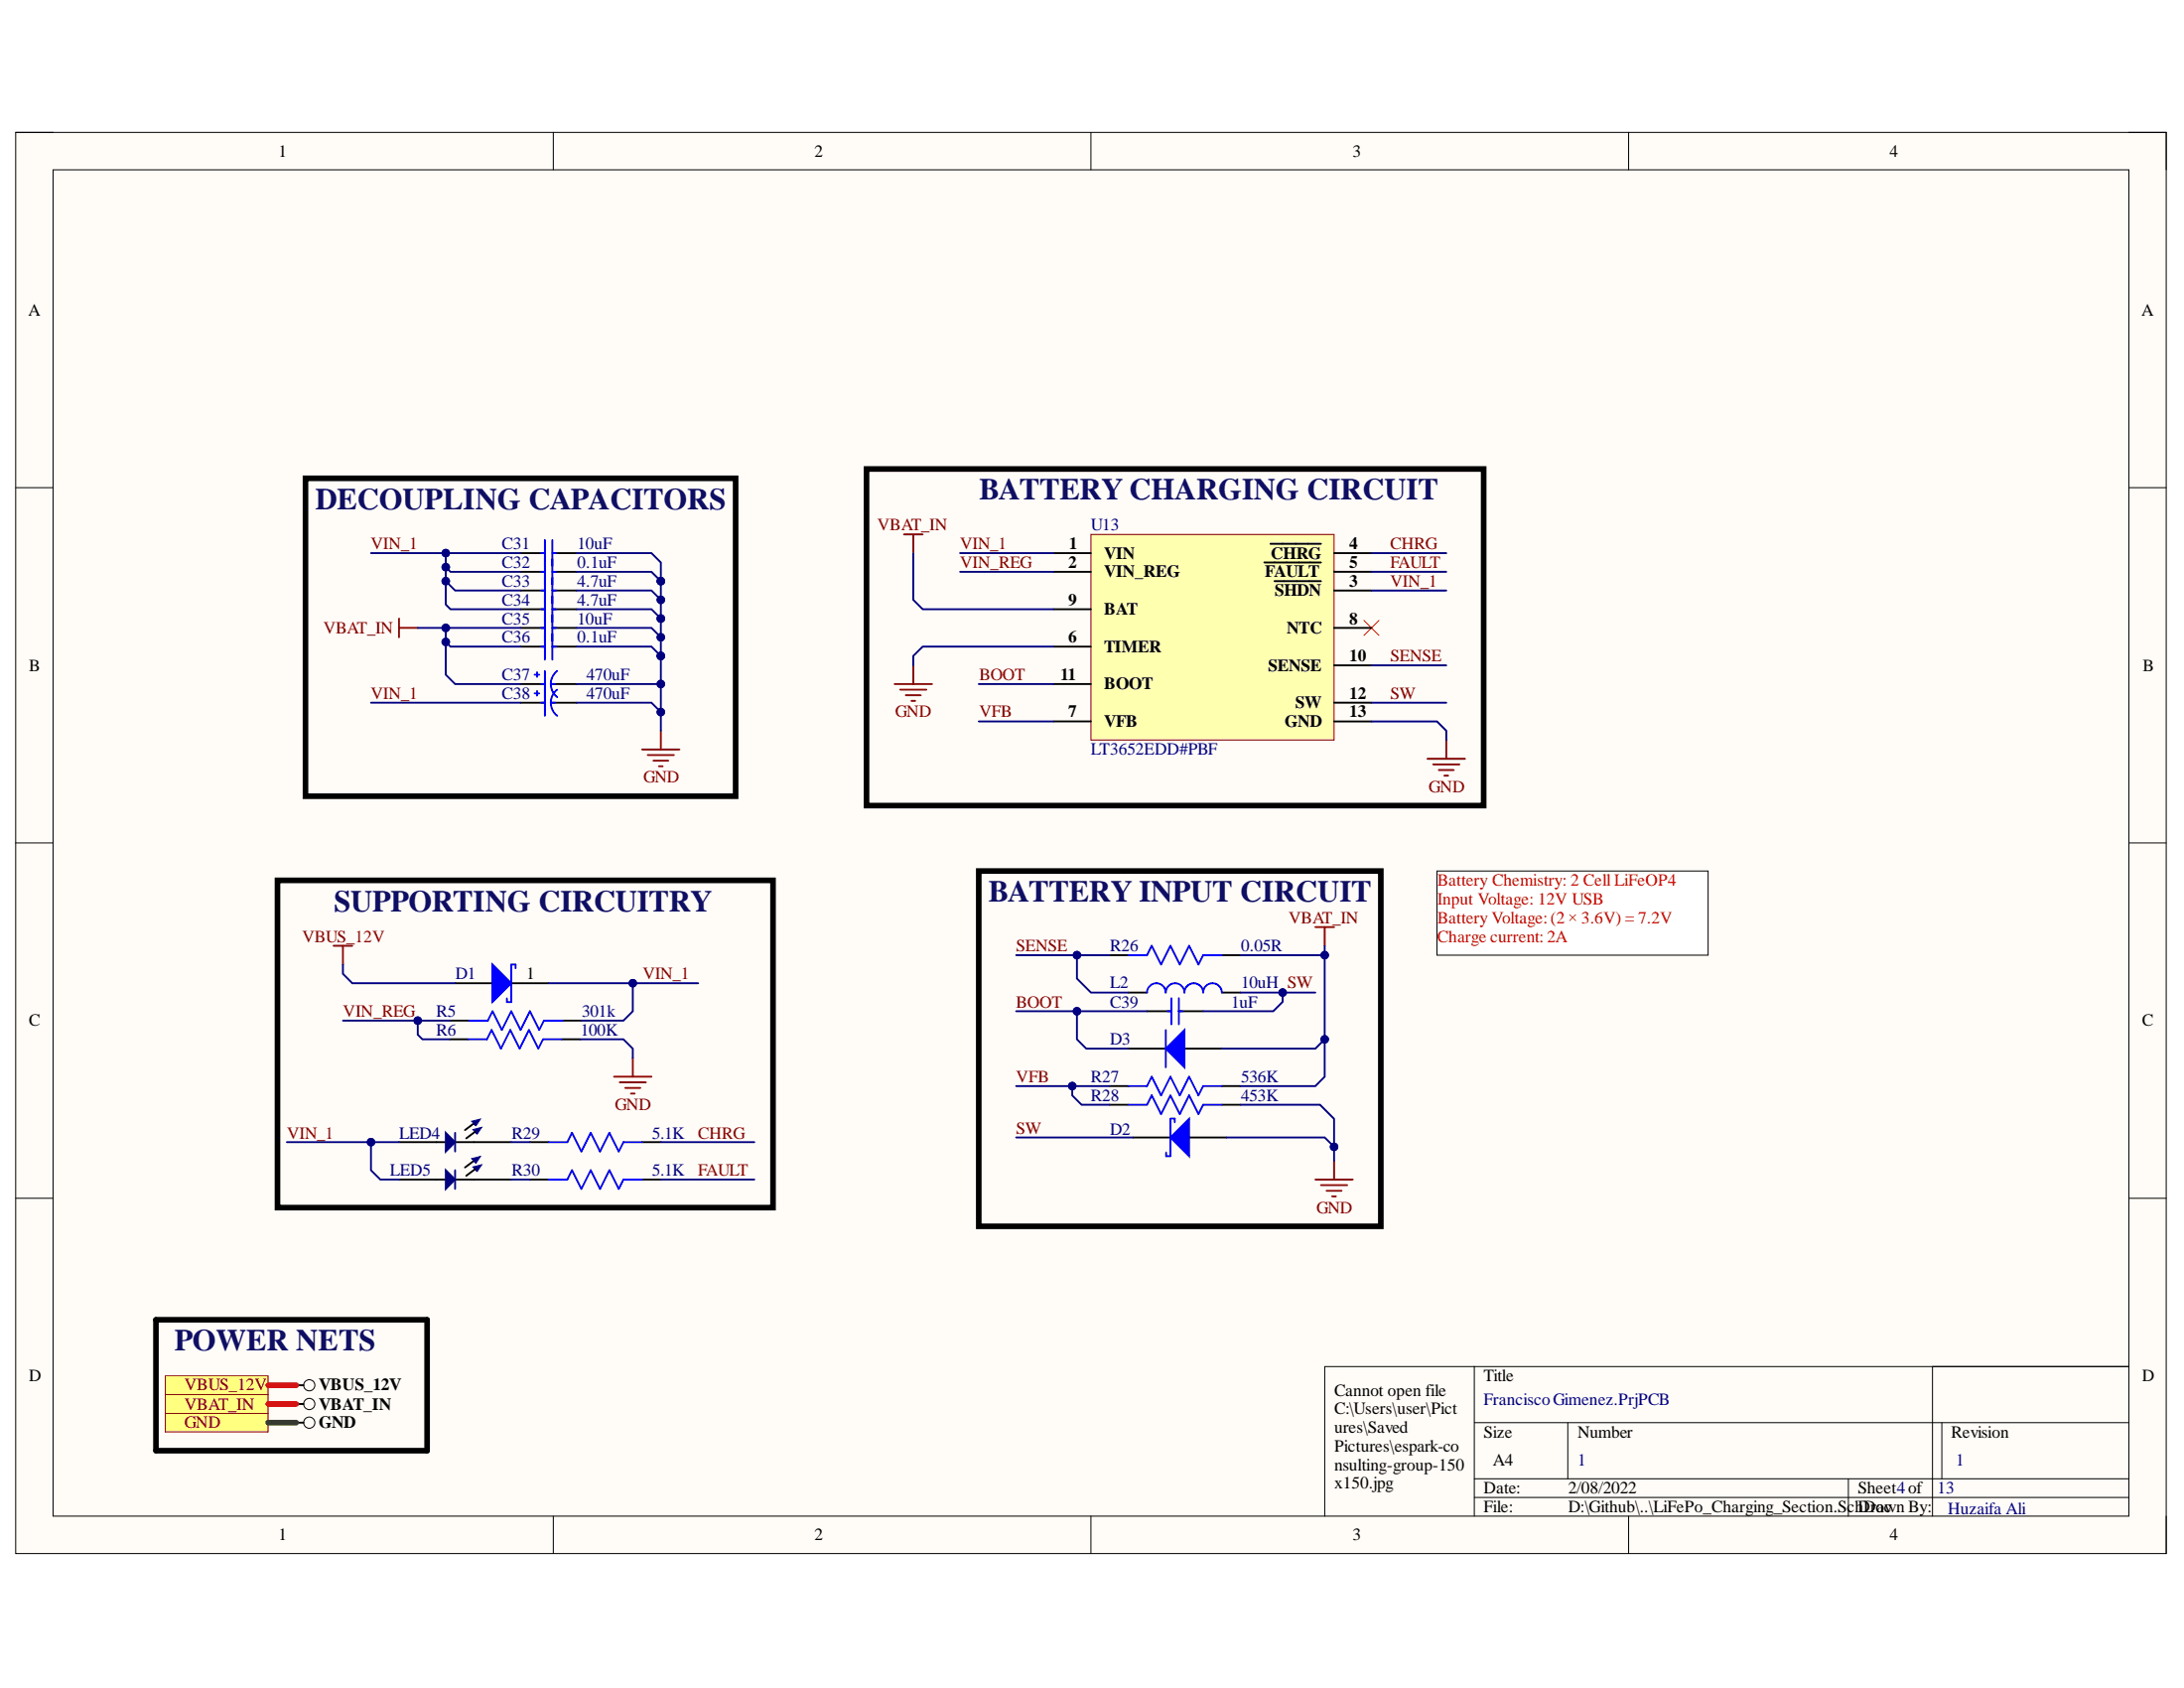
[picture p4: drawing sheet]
<svg xmlns="http://www.w3.org/2000/svg" width="279mm" height="216mm" viewBox="0 0 279 216" stroke-linecap="round" stroke-linejoin="round" font-family="sans-serif">
<path d="M2 16.9h275.1v181.8h-275.1z" fill-rule="evenodd" fill="#fffcf8"/>
<path d="M2 16.9h275.1v181.8h-275.1z" fill="none" stroke="#000" stroke-width=".13"/>
<path d="M6.8 21.7h265.5v172.2h-265.5z" fill-rule="evenodd" fill="#fffcf8"/>
<g fill="none" stroke="#000" stroke-width=".13">
<path d="M2 16.9h4.8M70.8 16.9v4.8M139.6 16.9v4.8M208.3 16.9v4.8M272.3 16.9h4.8v4.8M6.8 21.7h265.5v172.2h-265.5zM2 62.4h4.8M272.3 62.4h4.8M2 107.8h4.8M272.3 107.8h4.8M2 153.3h4.8M272.3 153.3h4.8"/>
<path d="M188.6 174.8v19.1M247.2 174.8v19.1M272.3 174.8h-102.8v19.1M70.8 193.9v4.8M139.6 193.9v4.8M188.6 182h83.7M188.6 189.1h83.7M188.6 191.5h83.7M200.6 182v7.1M208.3 193.9v4.8M236.5 189.1v4.8M248.4 182v7.1"/>
<path d="M277.1 193.9v4.8"/>
</g>
<path d="M144.9 145.5h4.8M152.1 145.5h4.8" fill="none" stroke="#000" stroke-width=".24"/>
<path d="M149.2 147.4v.5h.5M149.7 143.1v4.8M149.8 143.1h.5v.5" fill="none" stroke="#00f" stroke-width=".24"/>
<path d="M149.7 145.5l2.4-2.4v4.8z" fill="#00f"/>
<path d="M144.4 138.9h2.3l.6-1.2 1.2 2.4 1.2-2.4 1.2 2.4 1.2-2.4 1.2 2.4 .6-1.2h2.4M146.7 127a1.2 1.2 0 0 1 1.2-1.2 1.2 1.2 0 0 1 1.2 1.2 1.19 1.19 0 0 1 1.2-1.2 1.19 1.19 0 0 1 1.2 1.2 1.2 1.2 0 0 1 1.2-1.2 1.2 1.2 0 0 1 1.2 1.2 1.19 1.19 0 0 1 1.2-1.2 1.19 1.19 0 0 1 1.2 1.2M149.7 145.5l2.4-2.4v4.8z" fill="none" stroke="#00f" stroke-width=".24"/>
<path d="M142 138.9h2.4M144.4 127h2.3M156.3 138.9h2.4M156.3 127h2.4" fill="none" stroke="#000" stroke-width=".24"/>
<g fill="none" stroke="#800000" stroke-width=".24">
<path d="M82.1 95.9h4.8M82.9 96.6h3.3M83.6 97.3h1.9M84.3 98h.5M84.5 93.5v2.4M114.4 87.5h4.8M115.2 88.2h3.3M115.9 88.9h1.9M116.6 89.6h.5M116.8 85.1v2.4M182.6 97.1h4.8M183.3 97.8h3.4"/>
<path d="M184.1 98.5h1.9M184.8 99.2h.5M185 94.7v2.4M42.7 121h2.4M43.9 121v2.4M168.3 150.9h4.8M169 151.6h3.3M169.7 152.3h1.9M170.4 153h.5M170.7 148.5v2.4"/>
</g>
<path d="M174.5 79.4l1.9 1.9M176.4 79.4l-1.9 1.9" fill="none" stroke="#f00" stroke-width=".13"/>
<path d="M21.1 180.8h13.2v2.4h-13.2z" fill-rule="evenodd" fill="#ffff80"/>
<path d="M21.1 180.8h13.2v2.4h-13.2z" fill="none" stroke="#800000" stroke-width=".13"/>
<circle cx="39.6" cy="182" r=".72" fill="none" stroke="#000" stroke-width=".13"/>
<path d="M37.9 182h.9" fill="none" stroke="#000" stroke-width=".24"/>
<path d="M21.1 176h13.2v2.4h-13.2z" fill-rule="evenodd" fill="#ffff80"/>
<path d="M21.1 176h13.2v2.4h-13.2z" fill="none" stroke="#800000" stroke-width=".13"/>
<circle cx="39.6" cy="177.2" r=".72" fill="none" stroke="#000" stroke-width=".13"/>
<path d="M67.8 146.1h2.4M67.8 150.9h2.4M82.1 146.1h2.4M82.1 150.9h2.4M37.9 177.2h.9" fill="none" stroke="#000" stroke-width=".24"/>
<path d="M70.2 146.1h2.4l.6-1.2 1.2 2.4 1.2-2.4 1.2 2.4 1.2-2.4 1.2 2.4 .6-1.2h2.3M70.2 150.9h2.4l.6-1.2 1.2 2.4 1.2-2.4 1.2 2.4 1.2-2.4 1.2 2.4 .6-1.2h2.3" fill="none" stroke="#00f" stroke-width=".24"/>
<path d="M139.6 68.4h31.1v26.3h-31.1z" fill-rule="evenodd" fill="#ffffb0"/>
<path d="M139.6 68.4h31.1v26.3h-31.1z" fill="none" stroke="#800000" stroke-width=".13"/>
<g fill="none" stroke="#000" stroke-width=".24">
<path d="M134.8 70.7h4.8M134.8 73.1h4.8M134.8 77.9h4.8M161.7 71.9h7.3M162.5 69.6h6.5M163 74.3h6M170.7 70.7h4.8M170.7 75.5h4.8M170.7 73.1h4.8M134.8 82.7h4.8M134.8 92.3h4.8M134.8 87.5h4.8"/>
<path d="M170.7 92.3h4.8M170.7 80.3h4.8M170.7 85.1h4.8M170.7 89.9h4.8M144.4 134.1h4.7M151.5 134.1h4.8"/>
</g>
<path d="M149.1 131.7v4.8" fill="none" stroke="#00f" stroke-width=".24"/>
<path d="M149.1 134.1l2.4-2.4v4.8z" fill="#00f"/>
<path d="M149.1 134.1l2.4-2.4v4.8z" fill="none" stroke="#00f" stroke-width=".24"/>
<path d="M51 146.1h6M58.2 146.1h7.2M60.6 143.7l-1.1 .8" fill="none" stroke="#000" stroke-width=".24"/>
<path d="M60.3 143.4l1.2-.3-.6 .9z" fill-rule="evenodd" fill="#0c0087"/>
<path d="M60.3 143.4l1.2-.3-.6 .9z" fill="none" stroke="#0c0087" stroke-width=".13"/>
<path d="M60.5 144.5l1.1-.3-.5 .8z" fill-rule="evenodd" fill="#0c0087"/>
<path d="M60.5 144.5l1.1-.3-.5 .8z" fill="none" stroke="#0c0087" stroke-width=".13"/>
<path d="M60.8 144.8l-1.2 .8" fill="none" stroke="#000" stroke-width=".24"/>
<path d="M57 144.9l1.2 1.2-1.2 1.2z" fill="#0c0087"/>
<path d="M57 144.9l1.2 1.2-1.2 1.2zM58.2 144.9v2.4" fill="none" stroke="#11037f" stroke-width=".24"/>
<path d="M51 150.9h6M58.2 150.9h7.2M60.6 148.5l-1.1 .8" fill="none" stroke="#000" stroke-width=".24"/>
<path d="M60.3 148.2l1.2-.3-.6 .9z" fill-rule="evenodd" fill="#0c0087"/>
<path d="M60.3 148.2l1.2-.3-.6 .9z" fill="none" stroke="#0c0087" stroke-width=".13"/>
<path d="M60.5 149.3l1.1-.3-.5 .8z" fill-rule="evenodd" fill="#0c0087"/>
<path d="M60.5 149.3l1.1-.3-.5 .8z" fill="none" stroke="#0c0087" stroke-width=".13"/>
<path d="M60.8 149.5l-1.2 .9" fill="none" stroke="#000" stroke-width=".24"/>
<path d="M57 149.7l1.2 1.2-1.2 1.2z" fill="#0c0087"/>
<path d="M57 149.7l1.2 1.2-1.2 1.2zM58.2 149.7v2.4" fill="none" stroke="#11037f" stroke-width=".24"/>
<g fill="none" stroke="#000" stroke-width=".24">
<path d="M66.6 70.7h3.1M66.6 73.1h3.1M66.6 75.5h3.1M66.6 77.9h3.1M70.7 70.7h3.1M70.7 73.1h3.1M70.7 75.5h3.1M70.7 77.9h3.1M66.6 87.5h3.1M66.6 89.9h3.1M66.6 80.3h3.1M66.6 82.7h3.1"/>
<path d="M70.7 87.5h3.1M70.7 89.9h3.1M70.7 80.3h3.1M70.7 82.7h3.1M142 122.2h2.4M146.7 129.3h3.1M150.8 129.3h3.1M156.3 122.2h2.4"/>
</g>
<g fill="none" stroke="#00f" stroke-width=".24">
<path d="M69.2 70.7h.5M69.2 73.1h.5M69.2 75.5h.5M69.2 77.9h.5M69.7 69.1v15.3M70.7 69.1v15.3M70.7 70.7h.4M70.7 73.1h.4M70.7 75.5h.4M70.7 77.9h.4M68.4 86.3h.6M68.4 88.7h.6"/>
<path d="M68.7 86v.6M68.7 88.4v.6M69.2 87.5h.5M69.2 89.9h.5M69.2 80.3h.5M69.2 82.7h.5M69.7 85.8v5.8M70.5 87.5h.5M70.5 89.9h.5M70.7 80.3h.4M70.7 82.7h.4M71.3 85.8a2.12 2.12 0 0 0 0 3.4"/>
<path d="M71.3 88.2a2.11 2.11 0 0 0 0 3.4M144.4 122.2h2.3l.6-1.2 1.2 2.4 1.2-2.4 1.2 2.4 1.2-2.4 1.2 2.4 .6-1.2h2.4M149.4 129.3h.4M149.8 127.7v3.3M150.8 127.7v3.3M150.8 129.3h.5"/>
</g>
<path d="M21.1 178.4h13.2v2.4h-13.2z" fill-rule="evenodd" fill="#ffff80"/>
<path d="M21.1 178.4h13.2v2.4h-13.2z" fill="none" stroke="#800000" stroke-width=".13"/>
<circle cx="39.6" cy="179.6" r=".72" fill="none" stroke="#000" stroke-width=".13"/>
<path d="M58.2 125.8h4.8M65.4 125.8h4.8M37.9 179.6h.9" fill="none" stroke="#000" stroke-width=".24"/>
<path d="M39.1 61.2h55v40.6h-55zM125.2 111.4h51.5v45.4h-51.5zM19.9 168.8h34.7v16.7h-34.6z" fill="none" stroke="#000" stroke-width=".72"/>
<path d="M64.8 127.7v.5h.6M65.4 123.4v4.7M65.4 123.4h.6v.4" fill="none" stroke="#00f" stroke-width=".24"/>
<path d="M63 123.4l2.4 2.4-2.4 2.3z" fill="#00f"/>
<path d="M59.9 132.9h2.4l.6-1.2 1.2 2.4 1.2-2.4 1.2 2.4 1.2-2.4 1.2 2.4 .6-1.2h2.4M60 130.5h2.4l.6-1.2 1.2 2.4 1.2-2.4 1.2 2.4 1.2-2.4 1.2 2.4 .6-1.2h2.4M63 123.4l2.4 2.4-2.4 2.3z" fill="none" stroke="#00f" stroke-width=".24"/>
<path d="M57.5 132.9h2.4M57.6 130.5h2.4M71.9 132.9h2.4M72 130.5h2.4" fill="none" stroke="#000" stroke-width=".24"/>
<path d="M78.6 137.7h4.7M79.3 138.4h3.3M80 139.2h1.9M80.7 139.9h.5M81 135.3v2.4" fill="none" stroke="#800000" stroke-width=".24"/>
<path d="M110.9 60h78.9v43h-78.9zM35.5 112.6h63.4v41.9h-63.4z" fill="none" stroke="#000" stroke-width=".72"/>
<path d="M183.8 111.4h34.7v10.8h-34.7z" fill-rule="evenodd" fill="#fff"/>
<path d="M183.8 111.4h34.7v10.8h-34.7z" fill="none" stroke="#000" stroke-width=".13"/>
<path d="M51 79.1v2.4M115.6 68.4h2.4M116.8 68.4v2.3M51 80.3h2.4M168.3 118.6h2.4M169.5 118.6v2.4" fill="none" stroke="#800000" stroke-width=".24"/>
<path d="M142 141.3h2.4M156.3 141.3h2.4" fill="none" stroke="#000" stroke-width=".24"/>
<path d="M144.4 141.3h2.3l.6-1.2 1.2 2.4 1.2-2.4 1.2 2.4 1.2-2.4 1.2 2.4 .6-1.2h2.4" fill="none" stroke="#00f" stroke-width=".24"/>
<path d="M116.8 70.7v6l1.2 1.2h16.8M36.7 146.1h14.3" fill="none" stroke="#000080" stroke-width=".24"/>
<path d="M34.3 182h3.6" fill="none" stroke="#274e13" stroke-width=".72"/>
<path d="M34.3 179.6h3.6M34.3 177.2h3.6" fill="none" stroke="#f00" stroke-width=".72"/>
<circle cx="47.5" cy="146.1" r=".48" fill="#000080"/>
<circle cx="47.5" cy="146.1" r=".48" fill="none" stroke="#000080" stroke-width=".13"/>
<path d="M43.9 130.5h13.7" fill="none" stroke="#000080" stroke-width=".24"/>
<circle cx="53.4" cy="130.5" r=".48" fill="#000080"/>
<circle cx="53.4" cy="130.5" r=".48" fill="none" stroke="#000080" stroke-width=".13"/>
<path d="M43.9 123.4v1.2l1.2 1.2h13.1M47.5 146.1v3.6l1.2 1.2h2.3" fill="none" stroke="#000080" stroke-width=".24"/>
<circle cx="47.5" cy="146.1" r=".48" fill="#000080"/>
<circle cx="47.5" cy="146.1" r=".48" fill="none" stroke="#000080" stroke-width=".13"/>
<path d="M47.5 70.7h9.5v1.8l.6 .6h9M47.5 89.9h19.1" fill="none" stroke="#000080" stroke-width=".24"/>
<circle cx="57" cy="70.7" r=".48" fill="#000080"/>
<circle cx="57" cy="70.7" r=".48" fill="none" stroke="#000080" stroke-width=".13"/>
<circle cx="57" cy="72.5" r=".48" fill="#000080"/>
<circle cx="57" cy="72.5" r=".48" fill="none" stroke="#000080" stroke-width=".13"/>
<path d="M53.4 130.5v1.8l.6 .6h3.5" fill="none" stroke="#000080" stroke-width=".24"/>
<circle cx="53.4" cy="130.5" r=".48" fill="#000080"/>
<circle cx="53.4" cy="130.5" r=".48" fill="none" stroke="#000080" stroke-width=".13"/>
<path d="M53.4 80.3h13.2" fill="none" stroke="#000080" stroke-width=".24"/>
<circle cx="57" cy="80.3" r=".48" fill="#000080"/>
<circle cx="57" cy="80.3" r=".48" fill="none" stroke="#000080" stroke-width=".13"/>
<path d="M57 80.3v6l1.2 1.2h8.4" fill="none" stroke="#000080" stroke-width=".24"/>
<circle cx="57" cy="82.1" r=".48" fill="#000080"/>
<circle cx="57" cy="82.1" r=".48" fill="none" stroke="#000080" stroke-width=".13"/>
<circle cx="57" cy="80.3" r=".48" fill="#000080"/>
<circle cx="57" cy="80.3" r=".48" fill="none" stroke="#000080" stroke-width=".13"/>
<path d="M57 82.1l.6 .6h9" fill="none" stroke="#000080" stroke-width=".24"/>
<circle cx="57" cy="82.1" r=".48" fill="#000080"/>
<circle cx="57" cy="82.1" r=".48" fill="none" stroke="#000080" stroke-width=".13"/>
<path d="M57 72.5v4.8l.6 .6h9" fill="none" stroke="#000080" stroke-width=".24"/>
<circle cx="57" cy="74.3" r=".48" fill="#000080"/>
<circle cx="57" cy="74.3" r=".48" fill="none" stroke="#000080" stroke-width=".13"/>
<circle cx="57" cy="72.5" r=".48" fill="#000080"/>
<circle cx="57" cy="72.5" r=".48" fill="none" stroke="#000080" stroke-width=".13"/>
<path d="M57 74.3l1.2 1.2h8.4" fill="none" stroke="#000080" stroke-width=".24"/>
<circle cx="57" cy="74.3" r=".48" fill="#000080"/>
<circle cx="57" cy="74.3" r=".48" fill="none" stroke="#000080" stroke-width=".13"/>
<path d="M57 70.7h9.6" fill="none" stroke="#000080" stroke-width=".24"/>
<circle cx="57" cy="70.7" r=".48" fill="#000080"/>
<circle cx="57" cy="70.7" r=".48" fill="none" stroke="#000080" stroke-width=".13"/>
<path d="M70.2 125.8h19.1M65.4 150.9h2.4M65.4 146.1h2.4" fill="none" stroke="#000080" stroke-width=".24"/>
<circle cx="81" cy="125.8" r=".48" fill="#000080"/>
<circle cx="81" cy="125.8" r=".48" fill="none" stroke="#000080" stroke-width=".13"/>
<path d="M73.8 89.9h9.5l1.2 1.2" fill="none" stroke="#000080" stroke-width=".24"/>
<circle cx="84.5" cy="91.1" r=".48" fill="#000080"/>
<circle cx="84.5" cy="91.1" r=".48" fill="none" stroke="#000080" stroke-width=".13"/>
<path d="M73.8 87.5h10.7" fill="none" stroke="#000080" stroke-width=".24"/>
<circle cx="84.5" cy="87.5" r=".48" fill="#000080"/>
<circle cx="84.5" cy="87.5" r=".48" fill="none" stroke="#000080" stroke-width=".13"/>
<path d="M73.8 82.7h9.5l1.2 1.2" fill="none" stroke="#000080" stroke-width=".24"/>
<circle cx="84.5" cy="83.9" r=".48" fill="#000080"/>
<circle cx="84.5" cy="83.9" r=".48" fill="none" stroke="#000080" stroke-width=".13"/>
<path d="M73.8 80.3h9.5l1.2 1.2" fill="none" stroke="#000080" stroke-width=".24"/>
<circle cx="84.5" cy="81.5" r=".48" fill="#000080"/>
<circle cx="84.5" cy="81.5" r=".48" fill="none" stroke="#000080" stroke-width=".13"/>
<path d="M73.8 77.9h9.5l1.2 1.2" fill="none" stroke="#000080" stroke-width=".24"/>
<circle cx="84.5" cy="79.1" r=".48" fill="#000080"/>
<circle cx="84.5" cy="79.1" r=".48" fill="none" stroke="#000080" stroke-width=".13"/>
<path d="M73.8 75.5h9.5l1.2 1.2" fill="none" stroke="#000080" stroke-width=".24"/>
<circle cx="84.5" cy="76.7" r=".48" fill="#000080"/>
<circle cx="84.5" cy="76.7" r=".48" fill="none" stroke="#000080" stroke-width=".13"/>
<path d="M73.8 73.1h9.5l1.2 1.2" fill="none" stroke="#000080" stroke-width=".24"/>
<circle cx="84.5" cy="74.3" r=".48" fill="#000080"/>
<circle cx="84.5" cy="74.3" r=".48" fill="none" stroke="#000080" stroke-width=".13"/>
<path d="M73.8 70.7h9.5l1.2 1.2v2.4" fill="none" stroke="#000080" stroke-width=".24"/>
<circle cx="84.5" cy="74.3" r=".48" fill="#000080"/>
<circle cx="84.5" cy="74.3" r=".48" fill="none" stroke="#000080" stroke-width=".13"/>
<path d="M74.3 132.9h5.5l1.2 1.2v1.2M81 125.8v3.5l-1.2 1.2h-5.4" fill="none" stroke="#000080" stroke-width=".24"/>
<circle cx="81" cy="125.8" r=".48" fill="#000080"/>
<circle cx="81" cy="125.8" r=".48" fill="none" stroke="#000080" stroke-width=".13"/>
<path d="M122.8 73.1h12M122.8 70.7h12M125.2 92.3h9.6M125.2 87.5h9.6M134.8 82.7h-16.8l-1.2 1.2v1.2M130 138.9h12M84.5 150.9h12M84.5 146.1h12M130 145.5h14.9" fill="none" stroke="#000080" stroke-width=".24"/>
<circle cx="137.2" cy="138.9" r=".48" fill="#000080"/>
<circle cx="137.2" cy="138.9" r=".48" fill="none" stroke="#000080" stroke-width=".13"/>
<path d="M130 129.3h16.7" fill="none" stroke="#000080" stroke-width=".24"/>
<circle cx="137.8" cy="129.3" r=".48" fill="#000080"/>
<circle cx="137.8" cy="129.3" r=".48" fill="none" stroke="#000080" stroke-width=".13"/>
<path d="M130 122.2h12" fill="none" stroke="#000080" stroke-width=".24"/>
<circle cx="137.8" cy="122.2" r=".48" fill="#000080"/>
<circle cx="137.8" cy="122.2" r=".48" fill="none" stroke="#000080" stroke-width=".13"/>
<path d="M137.2 138.9v1.2l1.2 1.2h3.6" fill="none" stroke="#000080" stroke-width=".24"/>
<circle cx="137.2" cy="138.9" r=".48" fill="#000080"/>
<circle cx="137.2" cy="138.9" r=".48" fill="none" stroke="#000080" stroke-width=".13"/>
<path d="M137.8 129.3v3.6l1.2 1.2h5.4" fill="none" stroke="#000080" stroke-width=".24"/>
<circle cx="137.8" cy="129.3" r=".48" fill="#000080"/>
<circle cx="137.8" cy="129.3" r=".48" fill="none" stroke="#000080" stroke-width=".13"/>
<path d="M137.8 122.2v3l1.8 1.8h4.8" fill="none" stroke="#000080" stroke-width=".24"/>
<circle cx="137.8" cy="122.2" r=".48" fill="#000080"/>
<circle cx="137.8" cy="122.2" r=".48" fill="none" stroke="#000080" stroke-width=".13"/>
<path d="M158.7 127h5.4v1.1l-1.2 1.2h-9" fill="none" stroke="#000080" stroke-width=".24"/>
<circle cx="164.1" cy="127" r=".48" fill="#000080"/>
<circle cx="164.1" cy="127" r=".48" fill="none" stroke="#000080" stroke-width=".13"/>
<path d="M169.5 132.9l-1.2 1.2h-12" fill="none" stroke="#000080" stroke-width=".24"/>
<circle cx="169.5" cy="132.9" r=".48" fill="#000080"/>
<circle cx="169.5" cy="132.9" r=".48" fill="none" stroke="#000080" stroke-width=".13"/>
<path d="M156.9 145.5h12.6l1.2 1.2" fill="none" stroke="#000080" stroke-width=".24"/>
<circle cx="170.7" cy="146.7" r=".48" fill="#000080"/>
<circle cx="170.7" cy="146.7" r=".48" fill="none" stroke="#000080" stroke-width=".13"/>
<path d="M158.7 141.3h10.2l1.8 1.8v5.4" fill="none" stroke="#000080" stroke-width=".24"/>
<circle cx="170.7" cy="146.7" r=".48" fill="#000080"/>
<circle cx="170.7" cy="146.7" r=".48" fill="none" stroke="#000080" stroke-width=".13"/>
<path d="M169.5 121v16.7l-1.2 1.2h-9.6" fill="none" stroke="#000080" stroke-width=".24"/>
<circle cx="169.5" cy="122.2" r=".48" fill="#000080"/>
<circle cx="169.5" cy="122.2" r=".48" fill="none" stroke="#000080" stroke-width=".13"/>
<circle cx="169.5" cy="132.9" r=".48" fill="#000080"/>
<circle cx="169.5" cy="132.9" r=".48" fill="none" stroke="#000080" stroke-width=".13"/>
<path d="M158.7 122.2h10.8" fill="none" stroke="#000080" stroke-width=".24"/>
<circle cx="169.5" cy="122.2" r=".48" fill="#000080"/>
<circle cx="169.5" cy="122.2" r=".48" fill="none" stroke="#000080" stroke-width=".13"/>
<path d="M164.1 127h4.2" fill="none" stroke="#000080" stroke-width=".24"/>
<circle cx="164.1" cy="127" r=".48" fill="#000080"/>
<circle cx="164.1" cy="127" r=".48" fill="none" stroke="#000080" stroke-width=".13"/>
<path d="M175.5 75.5h9.5M175.5 73.1h9.5M175.5 70.7h9.5M84.5 83.9v9.6M175.5 92.3h8.3l1.2 1.2v1.2M175.5 89.9h9.5M175.5 85.1h9.5" fill="none" stroke="#000080" stroke-width=".24"/>
<circle cx="84.5" cy="83.9" r=".48" fill="#000080"/>
<circle cx="84.5" cy="83.9" r=".48" fill="none" stroke="#000080" stroke-width=".13"/>
<circle cx="84.5" cy="87.5" r=".48" fill="#000080"/>
<circle cx="84.5" cy="87.5" r=".48" fill="none" stroke="#000080" stroke-width=".13"/>
<circle cx="84.5" cy="91.1" r=".48" fill="#000080"/>
<circle cx="84.5" cy="91.1" r=".48" fill="none" stroke="#000080" stroke-width=".13"/>
<path d="M84.5 79.1v4.8" fill="none" stroke="#000080" stroke-width=".24"/>
<circle cx="84.5" cy="79.1" r=".48" fill="#000080"/>
<circle cx="84.5" cy="79.1" r=".48" fill="none" stroke="#000080" stroke-width=".13"/>
<circle cx="84.5" cy="81.5" r=".48" fill="#000080"/>
<circle cx="84.5" cy="81.5" r=".48" fill="none" stroke="#000080" stroke-width=".13"/>
<circle cx="84.5" cy="83.9" r=".48" fill="#000080"/>
<circle cx="84.5" cy="83.9" r=".48" fill="none" stroke="#000080" stroke-width=".13"/>
<path d="M84.5 74.3v4.8" fill="none" stroke="#000080" stroke-width=".24"/>
<circle cx="84.5" cy="74.3" r=".48" fill="#000080"/>
<circle cx="84.5" cy="74.3" r=".48" fill="none" stroke="#000080" stroke-width=".13"/>
<circle cx="84.5" cy="76.7" r=".48" fill="#000080"/>
<circle cx="84.5" cy="76.7" r=".48" fill="none" stroke="#000080" stroke-width=".13"/>
<circle cx="84.5" cy="79.1" r=".48" fill="#000080"/>
<circle cx="84.5" cy="79.1" r=".48" fill="none" stroke="#000080" stroke-width=".13"/>
<g font-size="3.9" fill="#0e0e63">
<text x="40.3" y="65.1">DECOUPLING CAPACITORS</text>
<text x="125.3" y="63.9">BATTERY CHARGING CIRCUIT</text>
<text x="42.7" y="116.5">SUPPORTING CIRCUITRY</text>
<text x="126.5" y="115.3">BATTERY INPUT CIRCUIT</text>
<text x="22.3" y="172.7">POWER NETS</text>
</g>
<g font-size="2.2">
<text x="35.6" y="20">1</text>
<text x="104.2" y="20">2</text>
<text x="173.1" y="20">3</text>
<text x="241.7" y="20">4</text>
<text x="3.6" y="40.3">A</text>
<text x="274" y="40.3">A</text>
<text x="136.8" y="70.3">1</text>
<text x="141.3" y="71.5">VIN</text>
<text x="162.6" y="71.5">CHRG</text>
<text x="172.6" y="70.3">4</text>
<text x="136.7" y="72.6">2</text>
<text x="136.7" y="77.5">9</text>
<text x="141.3" y="73.8">VIN_REG</text>
<text x="161.8" y="73.8">FAULT</text>
<text x="163.1" y="76.2">SHDN</text>
<text x="172.6" y="75">3</text>
<text x="172.6" y="72.6">5</text>
<text x="136.7" y="82.2">6</text>
<text x="141.3" y="83.4">TIMER</text>
<text x="141.3" y="78.6">BAT</text>
<text x="164.6" y="81">NTC</text>
<text x="172.6" y="79.8">8</text>
<text x="3.7" y="85.8">B</text>
<text x="135.7" y="87">11</text>
<text x="141.3" y="88.2">BOOT</text>
<text x="162.2" y="85.8">SENSE</text>
<text x="172.6" y="84.6">10</text>
<text x="172.6" y="89.4">12</text>
<text x="274.1" y="85.8">B</text>
<text x="136.7" y="91.7">7</text>
<text x="141.3" y="92.9">VFB</text>
<text x="164.3" y="92.9">GND</text>
<text x="165.7" y="90.6">SW</text>
<text x="172.6" y="91.7">13</text>
<text x="67.3" y="125.2">1</text>
<text x="3.7" y="131.2">C</text>
<text x="274" y="131.2">C</text>
<text x="3.7" y="176.6">D</text>
<text x="40.8" y="177.8">VBUS_12V</text>
<text x="170.7" y="178.5">Cannot open file</text>
<text x="189.8" y="176.6">Title</text>
<text x="274" y="176.6">D</text>
<text x="40.8" y="182.7">GND</text>
<text x="40.8" y="180.3">VBAT_IN</text>
<text x="170.7" y="180.9">C:\Users\user\Pict</text>
<text x="170.7" y="183.2">ures\Saved</text>
<text x="170.7" y="185.6">Pictures\espark-co</text>
<text x="189.8" y="183.8">Size</text>
<text x="201.8" y="183.8">Number</text>
<text x="249.6" y="183.8">Revision</text>
<text x="170.7" y="188.1">nsulting-group-150</text>
<text x="170.7" y="190.4">x150.jpg</text>
<text x="189.8" y="191">Date:</text>
<text x="191" y="187.5">A4</text>
<text x="200.6" y="191">2/08/2022</text>
<text x="237.7" y="191">Sheet4of</text>
<text x="35.6" y="197">1</text>
<text x="104.2" y="197">2</text>
<text x="173.1" y="197">3</text>
<text x="189.8" y="193.4">File:</text>
<text x="200.6" y="193.4">D:\Github\..\LiFePo_Charging_Section.SchDown By:</text>
<text x="237.7" y="193.4">Drac</text>
<text x="241.7" y="197">4</text>
</g>
<g font-size="2.2" fill="#800000">
<text x="47.5" y="70.3">VIN_1</text>
<text x="112.2" y="67.8">VBAT_IN</text>
<text x="122.8" y="70.3">VIN_1</text>
<text x="177.9" y="70.3">CHRG</text>
<text x="122.8" y="72.6">VIN_REG</text>
<text x="177.9" y="75">VIN_1</text>
<text x="177.9" y="72.6">FAULT</text>
<text x="41.4" y="81">VBAT_IN</text>
<text x="47.5" y="89.4">VIN_1</text>
<text x="125.3" y="87">BOOT</text>
<text x="177.9" y="84.6">SENSE</text>
<text x="177.9" y="89.4">SW</text>
<text x="114.5" y="91.7">GND</text>
<text x="125.3" y="91.7">VFB</text>
<text x="82.3" y="100.1">GND</text>
<text x="182.8" y="101.3">GND</text>
<text x="164.9" y="118">VBAT_IN</text>
<text x="38.7" y="120.5">VBUS_12V</text>
<text x="82.2" y="125.2">VIN_1</text>
<text x="130" y="121.7">SENSE</text>
<text x="43.9" y="130.1">VIN_REG</text>
<text x="130" y="128.9">BOOT</text>
<text x="78.7" y="142">GND</text>
<text x="130" y="138.4">VFB</text>
<text x="36.7" y="145.6">VIN_1</text>
<text x="89.3" y="145.6">CHRG</text>
<text x="130" y="145">SW</text>
<text x="89.3" y="150.3">FAULT</text>
<text x="168.4" y="155.2">GND</text>
<text x="23.6" y="177.8">VBUS_12V</text>
<text x="23.6" y="182.7">GND</text>
<text x="23.6" y="180.3">VBAT_IN</text>
</g>
<g font-size="2.2" fill="#000080">
<text x="64.2" y="70.3">C31</text>
<text x="73.8" y="70.3">10uF</text>
<text x="139.6" y="67.8">U13</text>
<text x="64.2" y="72.6">C32</text>
<text x="64.2" y="75">C33</text>
<text x="64.2" y="77.5">C34</text>
<text x="73.8" y="72.6">0.1uF</text>
<text x="73.8" y="75">4.7uF</text>
<text x="73.8" y="77.5">4.7uF</text>
<text x="64.2" y="79.8">C35</text>
<text x="64.2" y="82.2">C36</text>
<text x="73.8" y="79.8">10uF</text>
<text x="73.8" y="82.2">0.1uF</text>
<text x="64.2" y="87">C37</text>
<text x="64.2" y="89.4">C38</text>
<text x="75" y="87">470uF</text>
<text x="75" y="89.4">470uF</text>
<text x="139.6" y="96.6">LT3652EDD#PBF</text>
<text x="58.3" y="125.2">D1</text>
<text x="142" y="121.7">R26</text>
<text x="158.8" y="121.7">0.05R</text>
<text x="55.8" y="130.1">R5</text>
<text x="74.4" y="130.1">301k</text>
<text x="142" y="126.4">L2</text>
<text x="142" y="128.9">C39</text>
<text x="157.5" y="128.9">1uF</text>
<text x="158.8" y="126.4">10uH SW</text>
<text x="55.8" y="132.4">R6</text>
<text x="74.3" y="132.4">100K</text>
<text x="142" y="133.6">D3</text>
<text x="139.6" y="138.4">R27</text>
<text x="139.6" y="140.8">R28</text>
<text x="158.8" y="138.4">536K</text>
<text x="158.8" y="140.8">453K</text>
<text x="51.1" y="145.6">LED4</text>
<text x="65.5" y="145.6">R29</text>
<text x="83.4" y="145.6">5.1K</text>
<text x="142" y="145.1">D2</text>
<text x="49.9" y="150.3">LED5</text>
<text x="65.5" y="150.3">R30</text>
<text x="83.4" y="150.3">5.1K</text>
<text x="189.8" y="179.7">FranciscoGimenez.PrjPCB</text>
<text x="201.8" y="187.5">1</text>
<text x="247.8" y="191">13</text>
<text x="250.2" y="187.5">1</text>
<text x="249.2" y="193.6">Huzaifa Ali</text>
</g>
<g font-size="2.2" fill="#f00">
<text x="183.9" y="113.3">Battery Chemistry: 2 Cell LiFeOP4</text>
<text x="183.9" y="115.7">Input Voltage: 12V USB</text>
<text x="183.9" y="118">Battery Voltage:(2 × 3.6V) = 7.2V</text>
<text x="183.9" y="120.5">Charge current: 2A</text>
</g>
</svg>
